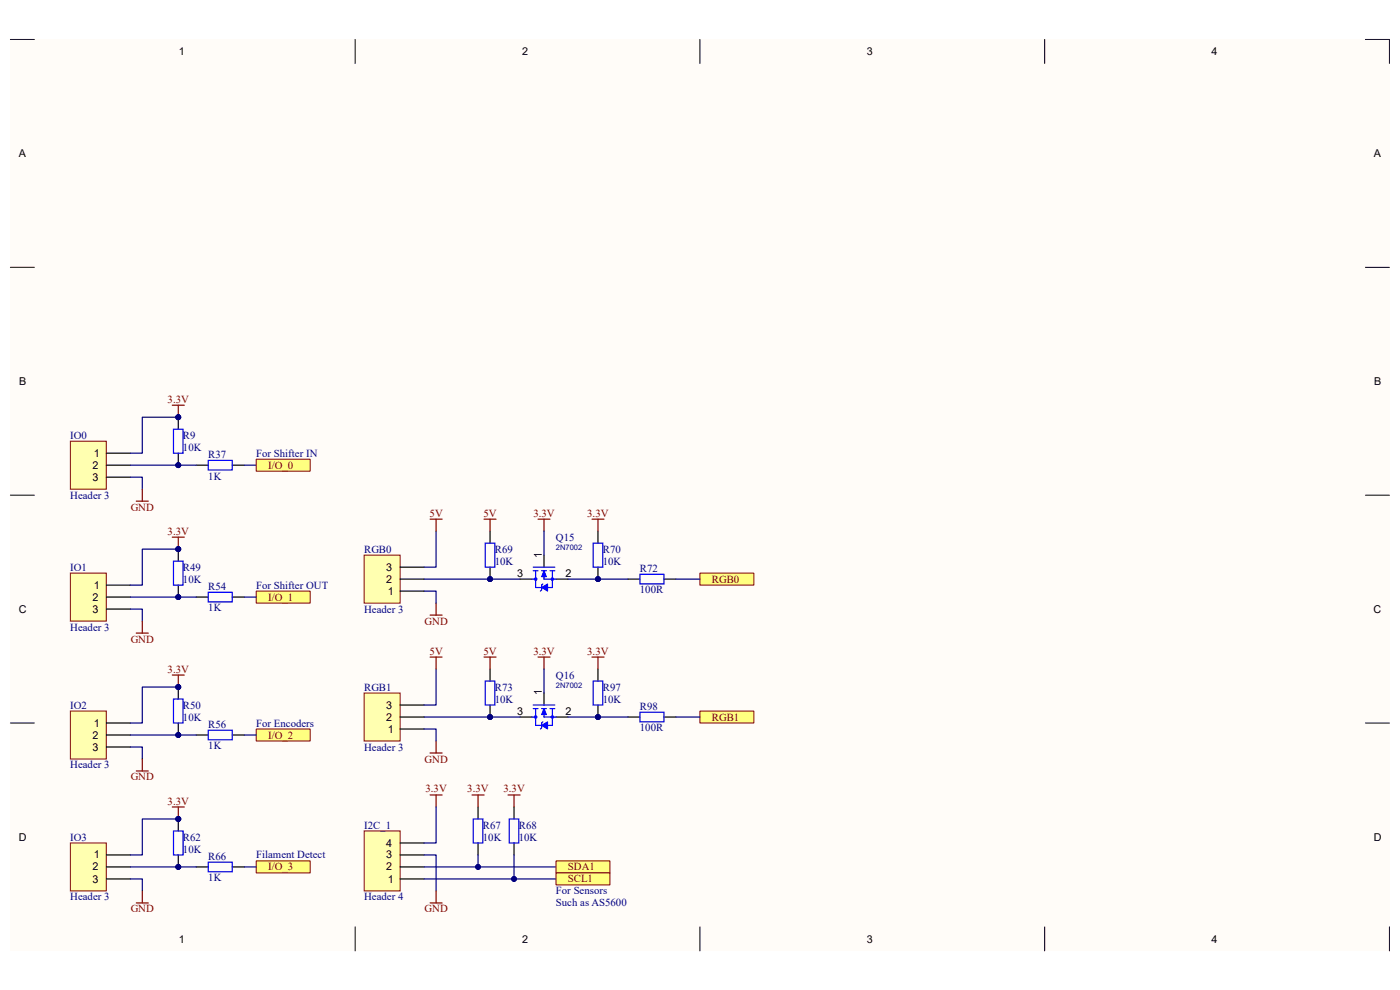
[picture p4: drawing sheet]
<svg xmlns="http://www.w3.org/2000/svg" width="297mm" height="210mm" viewBox="0 0 297 210" stroke-linecap="round" stroke-linejoin="round" font-family="sans-serif">
<g fill="#fffcf8">
<path d="M2.2 8.4h292.6v193.3h-292.6z" fill-rule="evenodd"/>
<path d="M7.3 13.5h282.4v183.1h-282.4z" fill-rule="evenodd"/>
</g>
<g fill="none" stroke="#000" stroke-width=".21">
<path d="M2.2 8.4h5.1M75.3 8.4v5.1M148.5 8.4v5.1M221.6 8.4v5.1M289.7 8.4h5.1v5.1M2.2 56.7h5.1M289.7 56.7h5.1M2.2 105h5.1M289.7 105.1h5.1M2.2 153.4h5.1M289.7 153.4h5.1M75.3 196.6v5.1"/>
<path d="M148.5 196.6v5.1M221.6 196.6v5.1M294.8 196.6v5.1"/>
</g>
<path d="M14.9 93.6h7.7v10.2h-7.7z" fill-rule="evenodd" fill="#ffffb0"/>
<path d="M14.9 93.6h7.7v10.2h-7.7z" fill="none" stroke="#800000" stroke-width=".21"/>
<path d="M22.6 96.1h5M22.6 98.7h5M22.6 101.2h5" fill="none" stroke="#000" stroke-width=".25"/>
<circle cx="37.8" cy="88.5" r=".51" fill="#000080"/>
<circle cx="37.8" cy="88.5" r=".51" fill="none" stroke="#000080" stroke-width=".21"/>
<circle cx="37.8" cy="98.7" r=".51" fill="#000080"/>
<circle cx="37.8" cy="98.7" r=".51" fill="none" stroke="#000080" stroke-width=".21"/>
<path d="M37.8 88.5v2.6" fill="none" stroke="#000" stroke-width=".25"/>
<circle cx="37.8" cy="88.5" r=".51" fill="#000080"/>
<circle cx="37.8" cy="88.5" r=".51" fill="none" stroke="#000080" stroke-width=".21"/>
<path d="M37.8 96.1v2.6" fill="none" stroke="#000" stroke-width=".25"/>
<circle cx="37.8" cy="98.7" r=".51" fill="#000080"/>
<circle cx="37.8" cy="98.7" r=".51" fill="none" stroke="#000080" stroke-width=".21"/>
<path d="M36.8 91.1h2v5h-2zM44.2 97.7h5.1v2h-5.1z" fill="none" stroke="#00f" stroke-width=".25"/>
<path d="M41.6 98.7h2.6M49.3 98.7h2.5" fill="none" stroke="#000" stroke-width=".25"/>
<path d="M36.5 86h2.6M37.8 86v2.5" fill="none" stroke="#800000" stroke-width=".25"/>
<circle cx="37.8" cy="88.5" r=".51" fill="#000080"/>
<circle cx="37.8" cy="88.5" r=".51" fill="none" stroke="#000080" stroke-width=".21"/>
<path d="M37.8 88.5h-7.6v7.6h-2.6M51.8 98.7h2.6M27.6 101.2h2.6v2.6" fill="none" stroke="#000080" stroke-width=".25"/>
<circle cx="37.8" cy="88.5" r=".51" fill="#000080"/>
<circle cx="37.8" cy="88.5" r=".51" fill="none" stroke="#000080" stroke-width=".21"/>
<path d="M54.4 97.4h11.4v2.6h-11.4z" fill-rule="evenodd" fill="#ffff80"/>
<path d="M54.4 97.4h11.4v2.6h-11.4z" fill="none" stroke="#800000" stroke-width=".21"/>
<path d="M54.4 125.4h11.4v2.5h-11.4z" fill-rule="evenodd" fill="#ffff80"/>
<path d="M54.4 125.4h11.4v2.5h-11.4z" fill="none" stroke="#800000" stroke-width=".21"/>
<path d="M54.4 154.7h11.4v2.5h-11.4z" fill-rule="evenodd" fill="#ffff80"/>
<path d="M54.4 154.7h11.4v2.5h-11.4z" fill="none" stroke="#800000" stroke-width=".21"/>
<path d="M54.4 182.6h11.4v2.6h-11.4z" fill-rule="evenodd" fill="#ffff80"/>
<path d="M54.4 182.6h11.4v2.6h-11.4z" fill="none" stroke="#800000" stroke-width=".21"/>
<path d="M27.6 98.7h14" fill="none" stroke="#000080" stroke-width=".25"/>
<circle cx="37.8" cy="98.7" r=".51" fill="#000080"/>
<circle cx="37.8" cy="98.7" r=".51" fill="none" stroke="#000080" stroke-width=".21"/>
<path d="M14.9 178.8h7.7v10.2h-7.7z" fill-rule="evenodd" fill="#ffffb0"/>
<path d="M14.9 178.8h7.7v10.2h-7.7z" fill="none" stroke="#800000" stroke-width=".21"/>
<path d="M22.6 181.4h5M22.6 183.9h5M22.6 186.5h5" fill="none" stroke="#000" stroke-width=".25"/>
<circle cx="37.8" cy="173.7" r=".51" fill="#000080"/>
<circle cx="37.8" cy="173.7" r=".51" fill="none" stroke="#000080" stroke-width=".21"/>
<circle cx="37.8" cy="183.9" r=".51" fill="#000080"/>
<circle cx="37.8" cy="183.9" r=".51" fill="none" stroke="#000080" stroke-width=".21"/>
<path d="M37.8 173.7v2.6" fill="none" stroke="#000" stroke-width=".25"/>
<circle cx="37.8" cy="173.7" r=".51" fill="#000080"/>
<circle cx="37.8" cy="173.7" r=".51" fill="none" stroke="#000080" stroke-width=".21"/>
<path d="M37.8 181.4v2.5" fill="none" stroke="#000" stroke-width=".25"/>
<circle cx="37.8" cy="183.9" r=".51" fill="#000080"/>
<circle cx="37.8" cy="183.9" r=".51" fill="none" stroke="#000080" stroke-width=".21"/>
<path d="M36.8 176.3h2v5.1h-2zM44.2 182.9h5.1v2h-5.1z" fill="none" stroke="#00f" stroke-width=".25"/>
<path d="M41.6 183.9h2.6M49.3 183.9h2.5" fill="none" stroke="#000" stroke-width=".25"/>
<path d="M36.5 171.2h2.6M37.8 171.2v2.5" fill="none" stroke="#800000" stroke-width=".25"/>
<circle cx="37.8" cy="173.7" r=".51" fill="#000080"/>
<circle cx="37.8" cy="173.7" r=".51" fill="none" stroke="#000080" stroke-width=".21"/>
<path d="M37.8 173.7h-7.6v7.7h-2.6M27.6 186.5h2.6v2.5M51.8 183.9h2.6" fill="none" stroke="#000080" stroke-width=".25"/>
<circle cx="37.8" cy="173.7" r=".51" fill="#000080"/>
<circle cx="37.8" cy="173.7" r=".51" fill="none" stroke="#000080" stroke-width=".21"/>
<path d="M27.6 183.9h14" fill="none" stroke="#000080" stroke-width=".25"/>
<circle cx="37.8" cy="183.9" r=".51" fill="#000080"/>
<circle cx="37.8" cy="183.9" r=".51" fill="none" stroke="#000080" stroke-width=".21"/>
<path d="M28.9 106.3h2.6M30.2 103.8v2.5M28.9 191.5h2.6M30.2 189v2.5" fill="none" stroke="#800000" stroke-width=".25"/>
<path d="M14.9 121.6h7.7v10.2h-7.7z" fill-rule="evenodd" fill="#ffffb0"/>
<path d="M14.9 121.6h7.7v10.2h-7.7z" fill="none" stroke="#800000" stroke-width=".21"/>
<path d="M22.6 124.1h5M22.6 126.7h5M22.6 129.2h5" fill="none" stroke="#000" stroke-width=".25"/>
<circle cx="37.8" cy="116.5" r=".51" fill="#000080"/>
<circle cx="37.8" cy="116.5" r=".51" fill="none" stroke="#000080" stroke-width=".21"/>
<circle cx="37.8" cy="126.7" r=".51" fill="#000080"/>
<circle cx="37.8" cy="126.7" r=".51" fill="none" stroke="#000080" stroke-width=".21"/>
<path d="M37.8 116.5v2.5" fill="none" stroke="#000" stroke-width=".25"/>
<circle cx="37.8" cy="116.5" r=".51" fill="#000080"/>
<circle cx="37.8" cy="116.5" r=".51" fill="none" stroke="#000080" stroke-width=".21"/>
<path d="M37.8 124.1v2.6" fill="none" stroke="#000" stroke-width=".25"/>
<circle cx="37.8" cy="126.7" r=".51" fill="#000080"/>
<circle cx="37.8" cy="126.7" r=".51" fill="none" stroke="#000080" stroke-width=".21"/>
<path d="M36.8 119h2v5.1h-2zM44.2 125.7h5.1v2h-5.1z" fill="none" stroke="#00f" stroke-width=".25"/>
<path d="M41.6 126.7h2.6M49.3 126.7h2.5" fill="none" stroke="#000" stroke-width=".25"/>
<path d="M36.5 114h2.6M37.8 114v2.5" fill="none" stroke="#800000" stroke-width=".25"/>
<circle cx="37.8" cy="116.5" r=".51" fill="#000080"/>
<circle cx="37.8" cy="116.5" r=".51" fill="none" stroke="#000080" stroke-width=".21"/>
<path d="M37.8 116.5h-7.6v7.6h-2.6M27.6 129.2h2.6v2.6M51.8 126.7h2.6" fill="none" stroke="#000080" stroke-width=".25"/>
<circle cx="37.8" cy="116.5" r=".51" fill="#000080"/>
<circle cx="37.8" cy="116.5" r=".51" fill="none" stroke="#000080" stroke-width=".21"/>
<path d="M27.6 126.7h14" fill="none" stroke="#000080" stroke-width=".25"/>
<circle cx="37.8" cy="126.7" r=".51" fill="#000080"/>
<circle cx="37.8" cy="126.7" r=".51" fill="none" stroke="#000080" stroke-width=".21"/>
<path d="M28.9 134.3h2.6M30.2 131.8v2.5" fill="none" stroke="#800000" stroke-width=".25"/>
<path d="M14.9 150.8h7.7v10.2h-7.7z" fill-rule="evenodd" fill="#ffffb0"/>
<path d="M14.9 150.8h7.7v10.2h-7.7z" fill="none" stroke="#800000" stroke-width=".21"/>
<path d="M22.6 153.4h5M22.6 155.9h5M22.6 158.5h5" fill="none" stroke="#000" stroke-width=".25"/>
<circle cx="37.8" cy="145.7" r=".51" fill="#000080"/>
<circle cx="37.8" cy="145.7" r=".51" fill="none" stroke="#000080" stroke-width=".21"/>
<circle cx="37.8" cy="155.9" r=".51" fill="#000080"/>
<circle cx="37.8" cy="155.9" r=".51" fill="none" stroke="#000080" stroke-width=".21"/>
<path d="M37.8 145.7v2.6" fill="none" stroke="#000" stroke-width=".25"/>
<circle cx="37.8" cy="145.7" r=".51" fill="#000080"/>
<circle cx="37.8" cy="145.7" r=".51" fill="none" stroke="#000080" stroke-width=".21"/>
<path d="M37.8 153.4v2.5" fill="none" stroke="#000" stroke-width=".25"/>
<circle cx="37.8" cy="155.9" r=".51" fill="#000080"/>
<circle cx="37.8" cy="155.9" r=".51" fill="none" stroke="#000080" stroke-width=".21"/>
<path d="M36.8 148.3h2v5.1h-2zM44.2 154.9h5.1v2h-5.1z" fill="none" stroke="#00f" stroke-width=".25"/>
<path d="M41.6 155.9h2.6M49.3 155.9h2.5" fill="none" stroke="#000" stroke-width=".25"/>
<path d="M36.5 143.2h2.6M37.8 143.2v2.5" fill="none" stroke="#800000" stroke-width=".25"/>
<circle cx="37.8" cy="145.7" r=".51" fill="#000080"/>
<circle cx="37.8" cy="145.7" r=".51" fill="none" stroke="#000080" stroke-width=".21"/>
<path d="M27.6 158.5h2.6v2.5M37.8 145.7h-7.6v7.7h-2.6M51.8 155.9h2.6" fill="none" stroke="#000080" stroke-width=".25"/>
<circle cx="37.8" cy="145.7" r=".51" fill="#000080"/>
<circle cx="37.8" cy="145.7" r=".51" fill="none" stroke="#000080" stroke-width=".21"/>
<path d="M27.6 155.9h14" fill="none" stroke="#000080" stroke-width=".25"/>
<circle cx="37.8" cy="155.9" r=".51" fill="#000080"/>
<circle cx="37.8" cy="155.9" r=".51" fill="none" stroke="#000080" stroke-width=".21"/>
<path d="M28.9 163.6h2.6M30.2 161v2.6" fill="none" stroke="#800000" stroke-width=".25"/>
<path d="M77.3 176.3h7.6v12.7h-7.6z" fill-rule="evenodd" fill="#ffffb0"/>
<path d="M77.3 176.3h7.6v12.7h-7.6z" fill="none" stroke="#800000" stroke-width=".21"/>
<path d="M84.9 178.8h5.1M84.9 186.5h5.1M84.9 183.9h5.1M84.9 181.4h5.1" fill="none" stroke="#000" stroke-width=".25"/>
<path d="M90 183.9h28" fill="none" stroke="#000080" stroke-width=".25"/>
<circle cx="101.4" cy="183.9" r=".51" fill="#000080"/>
<circle cx="101.4" cy="183.9" r=".51" fill="none" stroke="#000080" stroke-width=".21"/>
<path d="M90 186.5h28" fill="none" stroke="#000080" stroke-width=".25"/>
<circle cx="109.1" cy="186.5" r=".51" fill="#000080"/>
<circle cx="109.1" cy="186.5" r=".51" fill="none" stroke="#000080" stroke-width=".21"/>
<path d="M92.5 171.2v7.6h-2.5M90 181.4h2.5v7.6M101.4 181.4v2.5" fill="none" stroke="#000080" stroke-width=".25"/>
<path d="M91.2 168.6h2.6M92.5 168.6v2.6M100.1 168.6h2.6M101.4 168.6v2.6M107.8 168.6h2.5M109.1 168.6v2.6M91.2 191.5h2.6M92.5 189v2.5" fill="none" stroke="#800000" stroke-width=".25"/>
<path d="M101.4 171.2v2.5M101.4 178.8v2.6M109.1 171.2v2.5M109.1 178.8v2.6" fill="none" stroke="#000" stroke-width=".25"/>
<path d="M100.4 173.7h2v5.1h-2zM108 173.7h2.1v5.1h-2.1z" fill="none" stroke="#00f" stroke-width=".25"/>
<circle cx="101.4" cy="183.9" r=".51" fill="#000080"/>
<circle cx="101.4" cy="183.9" r=".51" fill="none" stroke="#000080" stroke-width=".21"/>
<path d="M109.1 181.4v5.1" fill="none" stroke="#000080" stroke-width=".25"/>
<circle cx="109.1" cy="186.5" r=".51" fill="#000080"/>
<circle cx="109.1" cy="186.5" r=".51" fill="none" stroke="#000080" stroke-width=".21"/>
<path d="M118 182.6h11.4v2.6h-11.4z" fill-rule="evenodd" fill="#ffff80"/>
<path d="M118 182.6h11.4v2.6h-11.4z" fill="none" stroke="#800000" stroke-width=".21"/>
<path d="M118 185.2h11.4v2.5h-11.4z" fill-rule="evenodd" fill="#ffff80"/>
<path d="M118 185.2h11.4v2.5h-11.4z" fill="none" stroke="#800000" stroke-width=".21"/>
<path d="M148.5 121.6h11.4v2.5h-11.4z" fill-rule="evenodd" fill="#ffff80"/>
<path d="M148.5 121.6h11.4v2.5h-11.4z" fill="none" stroke="#800000" stroke-width=".21"/>
<circle cx="104" cy="122.9" r=".51" fill="#000080"/>
<circle cx="104" cy="122.9" r=".51" fill="none" stroke="#000080" stroke-width=".21"/>
<path d="M104 120.3v2.6" fill="none" stroke="#000" stroke-width=".25"/>
<circle cx="104" cy="122.9" r=".51" fill="#000080"/>
<circle cx="104" cy="122.9" r=".51" fill="none" stroke="#000080" stroke-width=".21"/>
<path d="M104 112.7v2.5" fill="none" stroke="#000" stroke-width=".25"/>
<path d="M102.9 115.2h2.1v5.1h-2.1z" fill="none" stroke="#00f" stroke-width=".25"/>
<circle cx="126.9" cy="122.9" r=".51" fill="#000080"/>
<circle cx="126.9" cy="122.9" r=".51" fill="none" stroke="#000080" stroke-width=".21"/>
<path d="M126.9 112.7v2.5M126.9 120.3v2.6" fill="none" stroke="#000" stroke-width=".25"/>
<circle cx="126.9" cy="122.9" r=".51" fill="#000080"/>
<circle cx="126.9" cy="122.9" r=".51" fill="none" stroke="#000080" stroke-width=".21"/>
<path d="M125.8 115.2h2.1v5.1h-2.1zM113.1 120.3h4.6M113.1 121.1h1M113.6 121.1v3.5M114.9 121.1h1M115.4 121.1v1.8M116.7 121.1h1M117.2 121.1v3.5M135.8 121.8h5.1v2.1h-5.1z" fill="none" stroke="#00f" stroke-width=".25"/>
<path d="M115.4 117.8v2.5M110.3 122.9h2.6M118 122.9h2.5M133.2 122.9h2.6M140.9 122.9h2.5" fill="none" stroke="#000" stroke-width=".25"/>
<path d="M125.6 110.1h2.5M126.9 110.1v2.6" fill="none" stroke="#800000" stroke-width=".25"/>
<path d="M143.4 122.9h5.1" fill="none" stroke="#000080" stroke-width=".25"/>
<path d="M115.4 121.1l.5 1.2h-1z" fill="#00f"/>
<path d="M115.4 121.1l.5 1.2h-1z" fill="none" stroke="#00f" stroke-width=".21"/>
<path d="M114.9 124.6l1.3-.7v1.5z" fill="#00f"/>
<path d="M114.9 124.6l1.3-.7v1.5z" fill="none" stroke="#00f" stroke-width=".21"/>
<path d="M112.9 122.9h.7M113.6 124.6h3.6M115.2 123.9l-.3 .2v1l-.3 .3M115.4 122.9h2.6" fill="none" stroke="#00f" stroke-width=".25"/>
<circle cx="117.2" cy="122.9" r=".26" fill="#00f"/>
<circle cx="117.2" cy="122.9" r=".26" fill="none" stroke="#00f" stroke-width=".25"/>
<circle cx="113.6" cy="122.9" r=".26" fill="#00f"/>
<circle cx="113.6" cy="122.9" r=".26" fill="none" stroke="#00f" stroke-width=".25"/>
<path d="M114.1 110.1h2.6M115.4 110.1v2.6" fill="none" stroke="#800000" stroke-width=".25"/>
<path d="M115.4 112.7v5.1M120.5 122.9h12.7" fill="none" stroke="#000080" stroke-width=".25"/>
<circle cx="126.9" cy="122.9" r=".51" fill="#000080"/>
<circle cx="126.9" cy="122.9" r=".51" fill="none" stroke="#000080" stroke-width=".21"/>
<path d="M102.7 110.1h2.5M104 110.1v2.6" fill="none" stroke="#800000" stroke-width=".25"/>
<path d="M90 122.9h20.3" fill="none" stroke="#000080" stroke-width=".25"/>
<circle cx="104" cy="122.9" r=".51" fill="#000080"/>
<circle cx="104" cy="122.9" r=".51" fill="none" stroke="#000080" stroke-width=".21"/>
<path d="M77.3 117.8h7.6v10.1h-7.6z" fill-rule="evenodd" fill="#ffffb0"/>
<path d="M77.3 117.8h7.6v10.1h-7.6z" fill="none" stroke="#800000" stroke-width=".21"/>
<path d="M84.9 125.4h5.1M84.9 122.9h5.1M84.9 120.3h5.1" fill="none" stroke="#000" stroke-width=".25"/>
<path d="M91.2 110.1h2.6M92.5 110.1v2.6M91.2 130.5h2.6M92.5 127.9v2.6" fill="none" stroke="#800000" stroke-width=".25"/>
<path d="M92.5 112.7v7.6h-2.5M90 125.4h2.5v2.5" fill="none" stroke="#000080" stroke-width=".25"/>
<path d="M148.5 150.8h11.4v2.6h-11.4z" fill-rule="evenodd" fill="#ffff80"/>
<path d="M148.5 150.8h11.4v2.6h-11.4z" fill="none" stroke="#800000" stroke-width=".21"/>
<circle cx="104" cy="152.1" r=".51" fill="#000080"/>
<circle cx="104" cy="152.1" r=".51" fill="none" stroke="#000080" stroke-width=".21"/>
<path d="M104 149.6v2.5" fill="none" stroke="#000" stroke-width=".25"/>
<circle cx="104" cy="152.1" r=".51" fill="#000080"/>
<circle cx="104" cy="152.1" r=".51" fill="none" stroke="#000080" stroke-width=".21"/>
<path d="M104 141.9v2.6" fill="none" stroke="#000" stroke-width=".25"/>
<path d="M102.9 144.5h2.1v5.1h-2.1z" fill="none" stroke="#00f" stroke-width=".25"/>
<circle cx="126.9" cy="152.1" r=".51" fill="#000080"/>
<circle cx="126.9" cy="152.1" r=".51" fill="none" stroke="#000080" stroke-width=".21"/>
<path d="M126.9 141.9v2.6M126.9 149.6v2.5" fill="none" stroke="#000" stroke-width=".25"/>
<circle cx="126.9" cy="152.1" r=".51" fill="#000080"/>
<circle cx="126.9" cy="152.1" r=".51" fill="none" stroke="#000080" stroke-width=".21"/>
<path d="M113.1 149.6h4.6M113.1 150.3h1M113.6 150.3v3.6M114.9 150.3h1M115.4 150.3v1.8M116.7 150.3h1M117.2 150.3v3.6M125.8 144.5h2.1v5.1h-2.1zM135.8 151.1h5.1v2h-5.1z" fill="none" stroke="#00f" stroke-width=".25"/>
<path d="M110.3 152.1h2.6M115.4 147v2.6M118 152.1h2.5M133.2 152.1h2.6M140.9 152.1h2.5" fill="none" stroke="#000" stroke-width=".25"/>
<path d="M125.6 139.4h2.5M126.9 139.4v2.5" fill="none" stroke="#800000" stroke-width=".25"/>
<path d="M143.4 152.1h5.1" fill="none" stroke="#000080" stroke-width=".25"/>
<path d="M115.4 150.3l.5 1.3h-1z" fill="#00f"/>
<path d="M115.4 150.3l.5 1.3h-1z" fill="none" stroke="#00f" stroke-width=".21"/>
<path d="M114.9 153.9l1.3-.8v1.6z" fill="#00f"/>
<path d="M114.9 153.9l1.3-.8v1.6z" fill="none" stroke="#00f" stroke-width=".21"/>
<path d="M112.9 152.1h.7M113.6 153.9h3.6M115.2 153.1l-.3 .3v1l-.3 .3M115.4 152.1h2.6" fill="none" stroke="#00f" stroke-width=".25"/>
<circle cx="117.2" cy="152.1" r=".26" fill="#00f"/>
<circle cx="117.2" cy="152.1" r=".26" fill="none" stroke="#00f" stroke-width=".25"/>
<circle cx="113.6" cy="152.1" r=".26" fill="#00f"/>
<circle cx="113.6" cy="152.1" r=".26" fill="none" stroke="#00f" stroke-width=".25"/>
<path d="M114.1 139.4h2.6M115.4 139.4v2.5" fill="none" stroke="#800000" stroke-width=".25"/>
<path d="M115.4 141.9v5.1M120.5 152.1h12.7" fill="none" stroke="#000080" stroke-width=".25"/>
<circle cx="126.9" cy="152.1" r=".51" fill="#000080"/>
<circle cx="126.9" cy="152.1" r=".51" fill="none" stroke="#000080" stroke-width=".21"/>
<path d="M102.7 139.4h2.5M104 139.4v2.5" fill="none" stroke="#800000" stroke-width=".25"/>
<path d="M90 152.1h20.3" fill="none" stroke="#000080" stroke-width=".25"/>
<circle cx="104" cy="152.1" r=".51" fill="#000080"/>
<circle cx="104" cy="152.1" r=".51" fill="none" stroke="#000080" stroke-width=".21"/>
<path d="M77.3 147h7.6v10.2h-7.6z" fill-rule="evenodd" fill="#ffffb0"/>
<path d="M77.3 147h7.6v10.2h-7.6z" fill="none" stroke="#800000" stroke-width=".21"/>
<path d="M84.9 154.7h5.1M84.9 152.1h5.1M84.9 149.6h5.1" fill="none" stroke="#000" stroke-width=".25"/>
<path d="M91.2 139.4h2.6M92.5 139.4v2.5M91.2 159.7h2.6M92.5 157.2v2.5" fill="none" stroke="#800000" stroke-width=".25"/>
<path d="M90 154.7h2.5v2.5M92.5 141.9v7.7h-2.5" fill="none" stroke="#000080" stroke-width=".25"/>
<g font-size="2.3">
<text x="37.9" y="11.7">1</text>
<text x="110.7" y="11.7">2</text>
<text x="183.9" y="11.7">3</text>
<text x="257" y="11.7">4</text>
<text x="4" y="33.3">A</text>
<text x="291.5" y="33.3">A</text>
<text x="4.1" y="81.7">B</text>
<text x="291.5" y="81.7">B</text>
<text x="19.6" y="102">3</text>
<text x="19.6" y="99.4">2</text>
<text x="19.9" y="96.9">1</text>
<text x="114.9" y="118.3" transform="rotate(-90 114.9 118.3)">1</text>
<text x="19.9" y="124.9">1</text>
<text x="82" y="123.6">2</text>
<text x="82" y="121.1">3</text>
<text x="109.7" y="122.3">3</text>
<text x="120" y="122.3">2</text>
<text x="4" y="130">C</text>
<text x="19.6" y="130">3</text>
<text x="19.6" y="127.4">2</text>
<text x="82.3" y="126.2">1</text>
<text x="291.4" y="130">C</text>
<text x="114.9" y="147.5" transform="rotate(-90 114.9 147.5)">1</text>
<text x="19.9" y="154.1">1</text>
<text x="82" y="152.9">2</text>
<text x="82" y="150.3">3</text>
<text x="82.3" y="155.4">1</text>
<text x="109.7" y="151.6">3</text>
<text x="120" y="151.6">2</text>
<text x="19.6" y="159.2">3</text>
<text x="19.6" y="156.7">2</text>
<text x="4" y="178.3">D</text>
<text x="82" y="179.6">4</text>
<text x="291.5" y="178.3">D</text>
<text x="19.6" y="184.7">2</text>
<text x="19.9" y="182.1">1</text>
<text x="82" y="184.7">2</text>
<text x="82" y="182.1">3</text>
<text x="19.6" y="187.2">3</text>
<text x="82.3" y="187.2">1</text>
<text x="37.9" y="199.9">1</text>
<text x="110.7" y="199.9">2</text>
<text x="183.9" y="199.9">3</text>
<text x="257" y="199.9">4</text>
</g>
<g font-size="2.3" fill="#800000">
<text x="35.6" y="85.4">3.3V</text>
<text x="56.9" y="99.4">I/O_0</text>
<text x="27.7" y="108.3">GND</text>
<text x="35.6" y="113.4">3.3V</text>
<text x="91.1" y="109.6">5V</text>
<text x="102.6" y="109.6">5V</text>
<text x="113.2" y="109.6">3.3V</text>
<text x="124.6" y="109.6">3.3V</text>
<text x="151" y="123.6">RGB0</text>
<text x="56.9" y="127.4">I/O_1</text>
<text x="27.7" y="136.3">GND</text>
<text x="90.1" y="132.5">GND</text>
<text x="35.6" y="142.7">3.3V</text>
<text x="91.1" y="138.9">5V</text>
<text x="102.6" y="138.9">5V</text>
<text x="113.2" y="138.9">3.3V</text>
<text x="124.6" y="138.9">3.3V</text>
<text x="151" y="152.9">RGB1</text>
<text x="56.9" y="156.7">I/O_2</text>
<text x="90.1" y="161.8">GND</text>
<text x="27.7" y="165.6">GND</text>
<text x="35.6" y="170.7">3.3V</text>
<text x="90.3" y="168.1">3.3V</text>
<text x="99.1" y="168.1">3.3V</text>
<text x="106.8" y="168.1">3.3V</text>
<text x="56.9" y="184.7">I/O_3</text>
<text x="120.5" y="184.7">SDA1</text>
<text x="120.5" y="187.2">SCL1</text>
<text x="27.7" y="193.5">GND</text>
<text x="90.1" y="193.5">GND</text>
</g>
<g font-size="2.3" fill="#000080">
<text x="14.9" y="93.1">IO0</text>
<text x="38.8" y="93.1">R9</text>
<text x="38.8" y="95.6">10K</text>
<text x="44.2" y="97.2">R37</text>
<text x="44.2" y="101.7">1K</text>
<text x="54.4" y="96.9">For Shifter IN</text>
<text x="14.9" y="105.8">Header 3</text>
<text x="77.3" y="117.3">RGB0</text>
<text x="105" y="117.3">R69</text>
<text x="105" y="119.8">10K</text>
<text x="117.9" y="114.7">Q15</text>
<text x="127.9" y="117.3">R70</text>
<text x="127.9" y="119.8">10K</text>
<text x="14.9" y="121.1">IO1</text>
<text x="38.8" y="121.1">R49</text>
<text x="38.8" y="123.6">10K</text>
<text x="44.2" y="125.1">R54</text>
<text x="54.4" y="124.9">For Shifter OUT</text>
<text x="135.8" y="121.3">R72</text>
<text x="135.8" y="125.9">100R</text>
<text x="44.2" y="129.7">1K</text>
<text x="77.3" y="130">Header 3</text>
<text x="14.9" y="133.8">Header 3</text>
<text x="117.9" y="144">Q16</text>
<text x="77.3" y="146.5">RGB1</text>
<text x="105" y="146.5">R73</text>
<text x="105" y="149.1">10K</text>
<text x="127.9" y="146.5">R97</text>
<text x="127.9" y="149.1">10K</text>
<text x="14.9" y="150.3">IO2</text>
<text x="38.8" y="150.3">R50</text>
<text x="38.8" y="152.9">10K</text>
<text x="44.2" y="154.4">R56</text>
<text x="54.4" y="154.1">For Encoders</text>
<text x="135.8" y="150.6">R98</text>
<text x="135.8" y="155.2">100R</text>
<text x="44.2" y="159">1K</text>
<text x="77.3" y="159.2">Header 3</text>
<text x="14.9" y="163">Header 3</text>
<text x="14.9" y="178.3">IO3</text>
<text x="38.8" y="178.3">R62</text>
<text x="77.3" y="175.8">I2C_1</text>
<text x="102.4" y="175.8">R67</text>
<text x="102.4" y="178.3">10K</text>
<text x="110.1" y="175.8">R68</text>
<text x="110.1" y="178.3">10K</text>
<text x="38.8" y="180.8">10K</text>
<text x="44.2" y="182.4">R66</text>
<text x="54.4" y="182.1">Filament Detect</text>
<text x="14.9" y="191">Header 3</text>
<text x="44.2" y="186.9">1K</text>
<text x="77.3" y="191">Header 4</text>
<text x="117.9" y="189.7">For Sensors</text>
<text x="117.9" y="192.3">Such as AS5600</text>
</g>
<g font-size="1.6" fill="#000080">
<text x="117.9" y="116.6">2N7002</text>
<text x="117.9" y="145.9">2N7002</text>
</g>
</svg>
